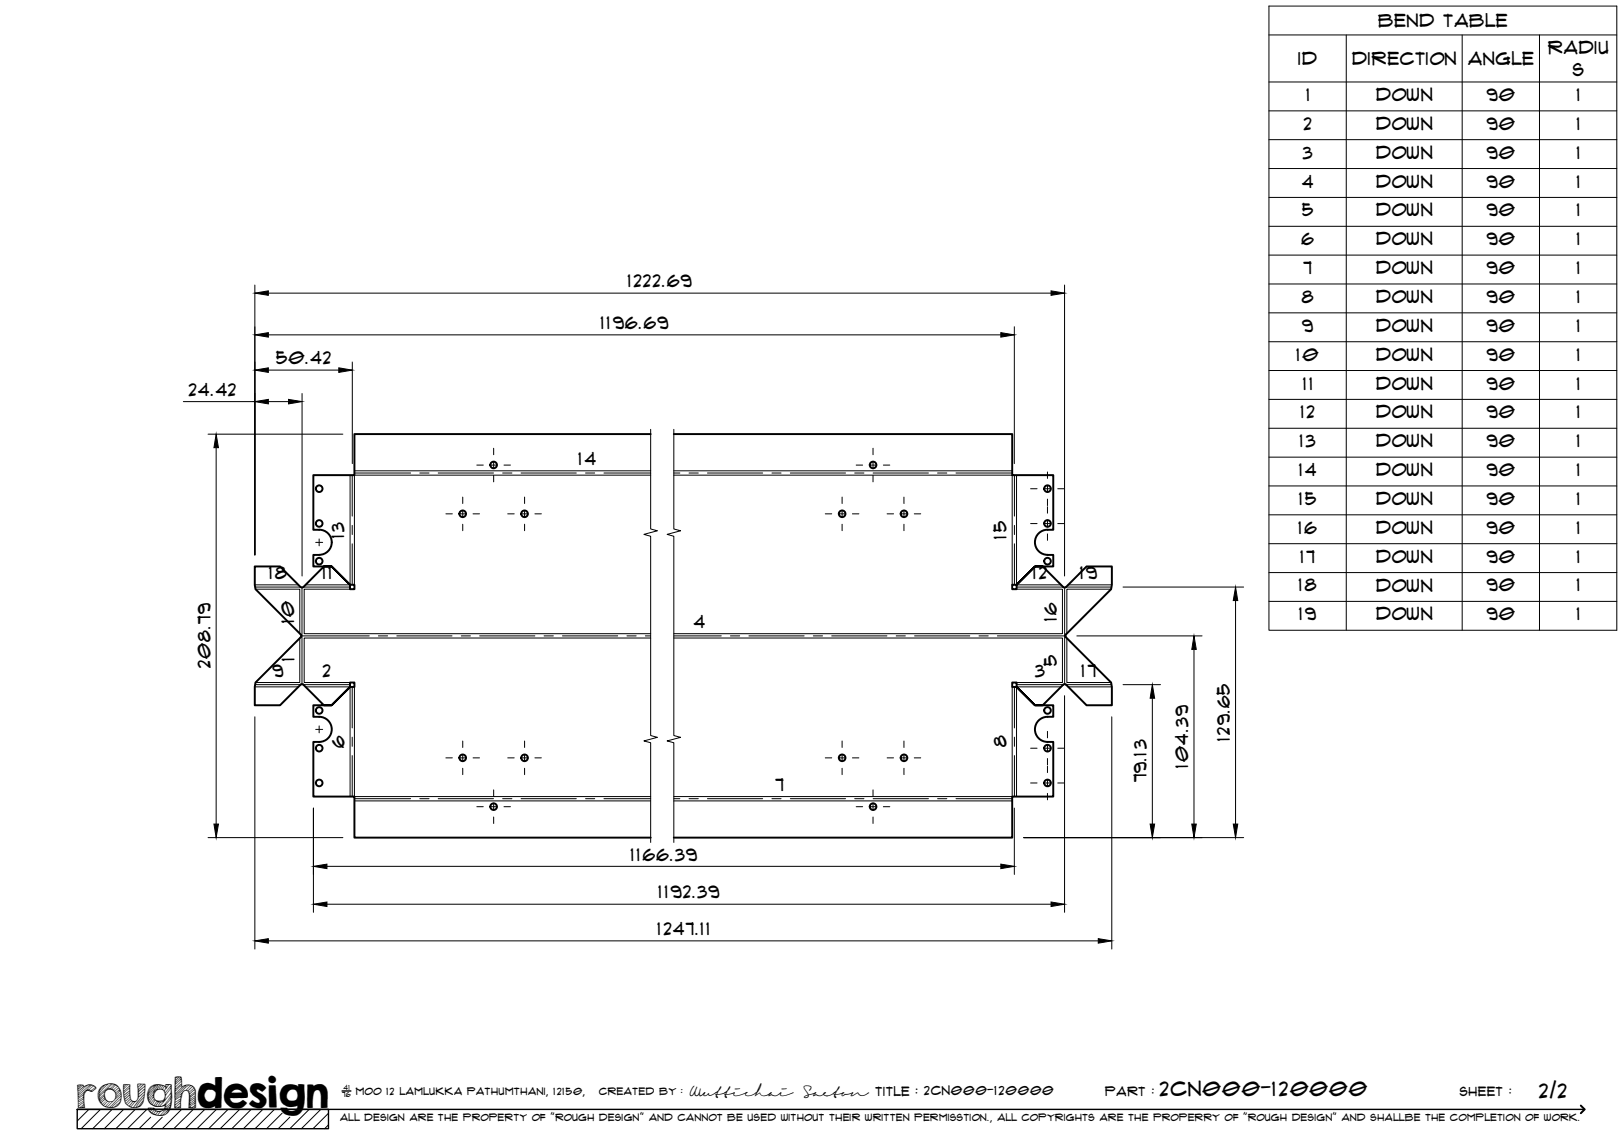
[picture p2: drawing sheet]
<svg xmlns="http://www.w3.org/2000/svg" width="420mm" height="297mm" viewBox="0 0 420 297" stroke-linecap="round" stroke-linejoin="round" font-family="sans-serif">
<!-- layer: Visible -->
<g fill="none" stroke="#000" stroke-width=".51">
<path d="M168.3 112.3h-76.6v10.6h-10.6v14.2a3.8 3.8 0 0 1 4.5 1.9 3.3 3.3 0 0 1-3 4.6h-1.5v3h4.7l4.8 4.7h1.1v1.1h-1.1v-1.1l-4.8-4.7h-2l-5.3 5.3-.2 .1-.5-.1M174.3 112.3h87.6v10.6h10.6v14.2a3.8 3.8 0 0 0-4.5 1.9 3.3 3.3 0 0 0 3 4.6h1.5v3h-4.7l-4.8 4.7h-1.1v1.1h1.1v-1.1l4.8-4.7h2l5.5 5.4 .5-.1 5.3-5.3h6.6v4.7l-.2 1.1-11.7 11.8M77.8 151.9l-5.3-5.3h-6.6v4.7l.2 1.1 11.7 11.8 .1 .5-11.8 11.9-.2 1.1v4.8h6.6l5.3-5.3M77.8 177.1l.2-.1 .5 .1 5.3 5.4h2l4.8-4.8v-1.1h1.1v1.1h-1.1l-4.8 4.8h-4.7v3a3.9 3.9 0 0 1 4.5 2 3.2 3.2 0 0 1-3 4.5h-1.5v14.1h10.6v10.6h76.6M275.8 164.9l11.7 11.7 .2 1.1v4.8h-6.6l-5.3-5.4-.5-.1-5.5 5.5h-2l-4.8-4.8v-1.1h-1.1v1.1h1.1l4.8 4.8h4.7v3a3.8 3.8 0 0 0-4.5 2 3.2 3.2 0 0 0 3 4.5h1.5v14.1h-10.6v10.6h-87.6M275.8 164.2l-.2 .5 .2 .2"/>
<circle cx="82.6" cy="126.4" r=".86"/>
<circle cx="82.6" cy="135.4" r=".86"/>
<circle cx="119.7" cy="132.9" r=".86"/>
<circle cx="127.7" cy="120.3" r=".86"/>
<circle cx="135.7" cy="132.9" r=".86"/>
<circle cx="217.9" cy="132.9" r=".86"/>
<circle cx="225.9" cy="120.3" r=".86"/>
<circle cx="233.9" cy="132.9" r=".86"/>
<circle cx="271" cy="135.4" r=".86"/>
<circle cx="271" cy="126.4" r=".86"/>
<circle cx="82.6" cy="145.2" r=".86"/>
<circle cx="271" cy="145.2" r=".86"/>
<circle cx="82.6" cy="193.6" r=".86"/>
<circle cx="82.6" cy="183.8" r=".86"/>
<circle cx="119.7" cy="196.1" r=".86"/>
<circle cx="135.7" cy="196.1" r=".86"/>
<circle cx="217.9" cy="196.1" r=".86"/>
<circle cx="233.9" cy="196.1" r=".86"/>
<circle cx="271" cy="183.8" r=".86"/>
<circle cx="271" cy="193.6" r=".86"/>
<circle cx="82.6" cy="202.6" r=".86"/>
<circle cx="127.7" cy="208.7" r=".86"/>
<circle cx="225.9" cy="208.7" r=".86"/>
<circle cx="271" cy="202.6" r=".86"/>
</g>
<!-- layer: Bend Center -->
<g fill="none" stroke="#000" stroke-width=".26">
<path d="M91.1 122.9v10.6M91.1 135.9v2.4M91.7 122.4h14.5M108.6 122.4h2.4M113.4 122.4h14.3M130 122.4h2.4M134.8 122.4h14.3M151.5 122.4h2.4M156.3 122.4h12M174.3 122.4h1.6M178.3 122.4h2.4M183 122.4h14.3"/>
<path d="M199.7 122.4h2.4M204.5 122.4h14.3M221.1 122.4h2.4M225.9 122.4h14.3M242.6 122.4h2.4M247.3 122.4h14.6M262.4 122.9v10.6M262.4 135.9v2.4M66 151.9h11.8M78.1 152v25M78.5 151.9h12.1M91.1 140.7v10.6"/>
<path d="M262.4 140.7v10.6M263 151.9h12.1M275.4 152v25M275.8 151.9h11.8M66 177.2h11.8M78 164.5h17.5M78.5 177.2h12.1M91.1 177.7v10.6M97.9 164.5h2.4M102.7 164.5h14.2M119.3 164.5h2.4M124.1 164.5h14.3"/>
<path d="M140.8 164.5h2.4M145.5 164.5h14.3M162.2 164.5h2.4M167 164.5h1.3M174.3 164.5h12.3M189 164.5h2.4M193.8 164.5h14.2M210.4 164.5h2.4M215.2 164.5h14.3M231.9 164.5h2.3M236.6 164.5h14.3M253.3 164.5h2.4"/>
<path d="M258 164.5h17.6M262.4 177.7v10.6M263 177.2h12.1M275.8 177.2h11.8M91.1 190.7v2.4M91.1 195.5v10.6M262.4 190.7v2.4M262.4 195.5v10.6M91.7 206.7h14.5M108.6 206.7h2.4M113.4 206.7h14.3M130 206.7h2.4"/>
<path d="M134.8 206.7h14.3M151.5 206.7h2.4M156.3 206.7h12M174.3 206.7h1.6M178.3 206.7h2.4M183 206.7h14.3M199.7 206.7h2.4M204.5 206.7h14.3M221.1 206.7h2.4M225.9 206.7h14.3M242.6 206.7h2.4M247.3 206.7h14.6"/>
</g>
<!-- layer: Visible Narrow -->
<g fill="none" stroke="#000" stroke-width=".26">
<path d="M90.6 122.9v28.4M91.7 121.8h76.6M168.3 122.9h-76.6v28.4M174.3 122.9h87.6v28.4M174.3 121.8h87.6M263 122.9v28.4M65.9 151.3h11.3M66.1 152.4h11.5v11.5M79 151.3h11.6M90.6 152.4h-11.9v11.6h89.6M263 152.4h11.9v11.6h-100.6M263 151.3h11.5"/>
<path d="M276.4 151.3h11.3M287.5 152.4h-11.5v11.5M65.9 177.7h11.3M77.6 165.1v11.5h-11.5M79 177.7h11.6v28.4M91.7 177.7v28.4h76.6M168.3 165.1h-89.6v11.5h11.9M174.3 165.1h100.6v11.5h-11.9M261.9 177.7v28.4h-87.6M274.5 177.7h-11.5v28.4M276 165.1v11.5h11.5M276.4 177.7h11.3"/>
<path d="M91.7 207.2h76.6M174.3 207.2h87.6"/>
</g>
<!-- layer: TitleBlock -->
<path d="M20 287h65v5h-65zM20 287h390M88.5 282.3h2.3" fill="none" stroke="#000" stroke-width=".36"/>
<path d="M409 286.1l1 .9-1 1" fill="none" stroke="#000" stroke-width=".51"/>
<g fill="none" stroke="#000" stroke-width=".26">
<path d="M23 287l-3 3.1M26 287l-5 5M29 287l-5 5M32 287l-5 5M35 287l-5 5M38 287l-5 5M39 289.1l-3 2.9M42 289.1l-3 2.9M47 287l-5 5M50 287l-5 5M53 287l-5 5M56 287l-5 5"/>
<path d="M59 287l-5 5M62 287l-5 5M65 287l-5 5M68 287l-5 5M71 287l-5 5M73 288l-4 4M75 289.1l-3 2.9M80 287l-5 5M83 287l-5 5M85 288l-4 4M85 291l-1 1"/>
</g>
<!-- layer: Smart Centers -->
<g fill="none" stroke="#000" stroke-width=".26">
<path d="M127.7 116v1.7M127.7 119.5v1.7M225.9 116v1.7M225.9 119.5v1.7M82.6 139.5v1.7M115.4 133h1.6M118.8 133h1.8M119.7 128.6v1.7M119.7 132.1v1.8M119.7 135.6v1.7M122.4 133h1.7M123.4 120.3h1.6"/>
<path d="M126.8 120.3h1.8M127.7 123v1.7M130.4 120.3h1.7M131.4 133h1.6M134.8 133h1.8M135.7 128.6v1.7M135.7 132.1v1.8M135.7 135.6v1.7M138.4 133h1.7M213.5 133h1.7M217 133h1.8M217.9 128.6v1.7"/>
<path d="M217.9 132.1v1.8M217.9 135.6v1.7M220.5 133h1.7M221.5 120.3h1.7M225 120.3h1.8M225.9 123v1.7M228.5 120.3h1.7M229.5 133h1.7M233 133h1.8M233.9 128.6v1.7M233.9 132.1v1.8M233.9 135.6v1.7"/>
<path d="M236.5 133h1.7M266.6 135.5h1.7M266.6 126.5h1.7M270.1 135.5h1.8M270.1 126.5h1.8M271 122.1v1.7M271 125.6v1.8M271 129.1v1.7M271 131.1v1.7M271 134.6v1.8M271 138.1v1.7M273.7 135.5h1.6"/>
<path d="M273.7 126.5h1.6M81.7 140.3h1.8M81.7 188.7h1.8M82.6 187.8v1.8M115.4 196.1h1.6M118.8 196.1h1.8M119.7 191.7v1.7M119.7 195.2v1.8M119.7 198.8v1.6M122.4 196.1h1.7M131.4 196.1h1.6M134.8 196.1h1.8"/>
<path d="M135.7 191.7v1.7M135.7 195.2v1.8M135.7 198.8v1.6M138.4 196.1h1.7M213.5 196.1h1.7M217 196.1h1.8M217.9 191.7v1.7M217.9 195.2v1.8M217.9 198.8v1.6M220.5 196.1h1.7M229.5 196.1h1.7M233 196.1h1.8"/>
<path d="M233.9 191.7v1.7M233.9 195.2v1.8M233.9 198.8v1.6M236.5 196.1h1.7M266.6 193.6h1.7M270.1 193.6h1.8M271 189.2v1.7M271 192.7v1.8M271 196.3v1.6M271 198.3v1.6M273.7 193.6h1.6M123.4 208.7h1.6"/>
<path d="M126.8 208.7h1.8M127.7 204.4v1.6M127.7 207.8v1.8M127.7 211.4v1.7M130.4 208.7h1.7M221.5 208.7h1.7M225 208.7h1.8M225.9 204.4v1.6M225.9 207.8v1.8M225.9 211.4v1.7M228.5 208.7h1.7M266.6 202.6h1.7"/>
<path d="M270.1 202.6h1.8M271 201.7v1.8M271 205.3v1.7M273.7 202.6h1.6"/>
</g>
<!-- layer: Bend Tables -->
<g fill="none" stroke="#000" stroke-width=".26">
<path d="M328.3 1.6h90v161.5h-90zM328.3 9h90M348.3 9v154.1M378.3 9v154.1M398.3 9v154.1M328.3 21.2h90M328.3 28.7h90M328.3 36.1h90M328.3 43.6h90M328.3 51.1h90M328.3 58.6h90M328.3 66h90"/>
<path d="M328.3 73.5h90M328.3 80.9h90M328.3 88.4h90M328.3 95.9h90M328.3 103.3h90M328.3 110.8h90M328.3 118.3h90M328.3 125.7h90M328.3 133.2h90M328.3 140.7h90M328.3 148.2h90M328.3 155.6h90"/>
</g>
<!-- layer: FD_Dimensions -->
<g fill="none" stroke="#000" stroke-width=".26">
<path d="M65.9 73.8v69.8M69.4 75.8h202.5M275.4 73.8v75.2M69.4 95.8h18.3M69.4 86.6h189.5M91.1 93.7v26.3M262.4 84.5v35.5M47.4 103.9h18.5M53.8 112.3h34.9M55.9 115.8v97.4M69.4 103.9h5.3M78.1 101.8v47.2"/>
<path d="M290.6 151.9h31.2M319.7 155.4v57.8M278.6 164.5h32.4M290.6 177.2h9.6M308.9 168v45.2M65.9 185.5v60.1M275.4 180v56.1M287.6 185.5v60.1M298.1 180.7v32.5M53.8 216.7h34.9M81.1 209.1v27M262.4 209.1v17.2"/>
<path d="M264.9 216.7h56.9M84.6 224.2h174.3M84.6 234h187.3M69.4 243.4h214.7"/>
</g>
<g fill="#000" stroke="#000" stroke-width=".26">
<path d="M65.9 75.8l3.5-.5v1.1zM271.9 75.3l3.5 .5-3.5 .6zM65.9 95.8l3.5-.6v1.2zM65.9 86.6l3.5-.5v1.1zM87.7 95.2l3.4 .6-3.4 .6zM258.9 86.1l3.5 .5-3.5 .6zM55.9 112.3l.6 3.5h-1.1zM65.9 103.9l3.5-.6v1.2zM74.7 103.3l3.4 .6-3.4 .6zM319.7 151.9l.5 3.5h-1.1zM308.9 164.5l.6 3.5h-1.2zM298.1 177.2l.6 3.5h-1.1z"/>
<path d="M55.4 213.2h1.1l-.6 3.5zM297.6 213.2h1.1l-.6 3.5zM308.3 213.2h1.2l-.6 3.5zM319.1 213.2h1.1l-.5 3.5zM81.1 224.2l3.5-.6v1.2zM81.1 234l3.5-.6v1.2zM258.9 223.6l3.5 .6-3.5 .6zM271.9 233.4l3.5 .6-3.5 .6zM65.9 243.4l3.5-.5v1.1zM284.1 242.9l3.5 .5-3.5 .6z"/>
</g>
<!-- layer: Break Lines -->
<path d="M168.3 111.1v25.8l1.8 .4-3.5 1 1.7 .5v51.5l1.8 .5-3.5 .9 1.7 .5v25.8M174.3 111.1v25.8l1.8 .4-3.5 1 1.7 .5v51.5l1.8 .5-3.5 .9 1.7 .5v25.8" fill="none" stroke="#000" stroke-width=".26"/>
<text font-size="9.7" x="19.9" y="286.8">roughdesign</text>
<g font-size="5.3">
<text x="300.1" y="283.6">2CN000-120000</text>
<text x="398.2" y="284">2/2</text>
</g>
<g font-size="4.6">
<text x="356.6" y="7">Bend Table</text>
<text x="335.9" y="16.9">ID</text>
<text x="349.8" y="16.8">Direction</text>
<text x="379.8" y="16.9">Angle</text>
<text x="400.5" y="13.9">Radiu</text>
<text x="406.9" y="19.8">s</text>
<text x="338" y="26.1">1</text>
<text x="356" y="26.1">Down</text>
<text x="384.6" y="26.1">90</text>
<text x="408" y="26.1">1</text>
<text x="337.3" y="33.6">2</text>
<text x="356" y="33.6">Down</text>
<text x="384.6" y="33.6">90</text>
<text x="408" y="33.6">1</text>
<text x="337.1" y="41">3</text>
<text x="356" y="41.1">Down</text>
<text x="384.6" y="41">90</text>
<text x="408" y="41">1</text>
<text x="336.9" y="48.5">4</text>
<text x="356" y="48.5">Down</text>
<text x="384.6" y="48.5">90</text>
<text x="408" y="48.5">1</text>
<text x="336.9" y="56">5</text>
<text x="356" y="56">Down</text>
<text x="384.6" y="56">90</text>
<text x="408" y="56">1</text>
<text x="336.7" y="63.4">6</text>
<text x="356" y="63.5">Down</text>
<text x="384.6" y="63.4">90</text>
<text x="408" y="63.4">1</text>
<text x="337.2" y="70.9">7</text>
<text x="356" y="70.9">Down</text>
<text x="384.6" y="70.9">90</text>
<text x="408" y="70.9">1</text>
<text x="162.4" y="74.4">1222.69</text>
<text x="336.8" y="78.4">8</text>
<text x="356" y="78.4">Down</text>
<text x="384.6" y="78.4">90</text>
<text x="408" y="78.4">1</text>
<text x="155.4" y="85.2">1196.69</text>
<text x="336.9" y="85.8">9</text>
<text x="356" y="85.9">Down</text>
<text x="384.6" y="85.8">90</text>
<text x="408" y="85.8">1</text>
<text x="71.5" y="94.3">50.42</text>
<text x="335.4" y="93.3">10</text>
<text x="356" y="93.3">Down</text>
<text x="384.6" y="93.3">90</text>
<text x="408" y="93.3">1</text>
<text x="337.2" y="100.8">11</text>
<text x="356" y="100.8">Down</text>
<text x="384.6" y="100.8">90</text>
<text x="408" y="100.8">1</text>
<text x="48.8" y="102.4">24.42</text>
<text x="336.5" y="108.3">12</text>
<text x="356" y="108.3">Down</text>
<text x="384.6" y="108.3">90</text>
<text x="408" y="108.3">1</text>
<text x="336.3" y="115.7">13</text>
<text x="356" y="115.7">Down</text>
<text x="384.6" y="115.7">90</text>
<text x="408" y="115.7">1</text>
<text x="149.7" y="120.4">14</text>
<text x="336.1" y="123.2">14</text>
<text x="356" y="123.2">Down</text>
<text x="384.6" y="123.2">90</text>
<text x="408" y="123.2">1</text>
<text x="336.1" y="130.6">15</text>
<text x="356" y="130.7">Down</text>
<text x="384.6" y="130.6">90</text>
<text x="408" y="130.6">1</text>
<text x="89.1" y="139.2" transform="rotate(-90 89.1 139.2)">13</text>
<text x="260.4" y="139.3" transform="rotate(-90 260.4 139.3)">15</text>
<text x="335.9" y="138.1">16</text>
<text x="356" y="138.1">Down</text>
<text x="384.6" y="138.1">90</text>
<text x="408" y="138.1">1</text>
<text x="69.6" y="149.9">18</text>
<text x="83.4" y="149.9">11</text>
<text x="267.3" y="149.8">12</text>
<text x="279.5" y="149.9">19</text>
<text x="336.4" y="145.6">17</text>
<text x="356" y="145.6">Down</text>
<text x="384.6" y="145.6">90</text>
<text x="408" y="145.6">1</text>
<text x="336" y="153">18</text>
<text x="356" y="153.1">Down</text>
<text x="384.6" y="153">90</text>
<text x="408" y="153">1</text>
<text x="76.1" y="161.2" transform="rotate(-90 76.1 161.2)">10</text>
<text x="273.4" y="160.7" transform="rotate(-90 273.4 160.7)">16</text>
<text x="336.1" y="160.5">19</text>
<text x="356" y="160.5">Down</text>
<text x="384.6" y="160.5">90</text>
<text x="408" y="160.5">1</text>
<text x="179.5" y="162.5">4</text>
<text x="54.4" y="173" transform="rotate(-90 54.4 173)">208.79</text>
<text x="76.2" y="171.1" transform="rotate(-90 76.2 171.1)">1</text>
<text x="273.4" y="172.2" transform="rotate(-90 273.4 172.2)">5</text>
<text x="70.5" y="175.1">9</text>
<text x="83.5" y="175.1">2</text>
<text x="267.8" y="175.1">3</text>
<text x="279.8" y="175.2">17</text>
<text x="318.2" y="191.7" transform="rotate(-90 318.2 191.7)">129.65</text>
<text x="89.1" y="193.5" transform="rotate(-90 89.1 193.5)">6</text>
<text x="260.4" y="193.4" transform="rotate(-90 260.4 193.4)">8</text>
<text x="296.6" y="202.5" transform="rotate(-90 296.6 202.5)">79.13</text>
<text x="307.4" y="198.7" transform="rotate(-90 307.4 198.7)">104.39</text>
<text x="200.6" y="204.7">7</text>
<text x="163.2" y="222.7">1166.39</text>
<text x="170.4" y="232.5">1192.39</text>
<text x="170.1" y="242">1247.11</text>
</g>
<g font-size="3.4">
<text x="178.3" y="283.5">Wuttichai</text>
<text x="208.1" y="283.5">Saeton title : 2CN000-120000</text>
</g>
<g font-size="3.3">
<text x="286" y="283.5">Part :</text>
<text x="377.7" y="283.5">sheet :</text>
</g>
<g font-size="2.7">
<text x="92.1" y="283.3">moo 12 Lamlukka pathumthani, 12150,</text>
<text x="155" y="283.3">created by :</text>
</g>
<text font-size="2.6" x="88" y="290.1">all design are the property of &quot;rough design&quot; and cannot be used without their written permisstion., all copyrights are the properry of &quot;rough design&quot; and shallbe the completion of work.</text>
<g font-size="1.9">
<text x="88.5" y="283.9">76</text>
<text x="88.9" y="282.1">41</text>
</g>
</svg>
